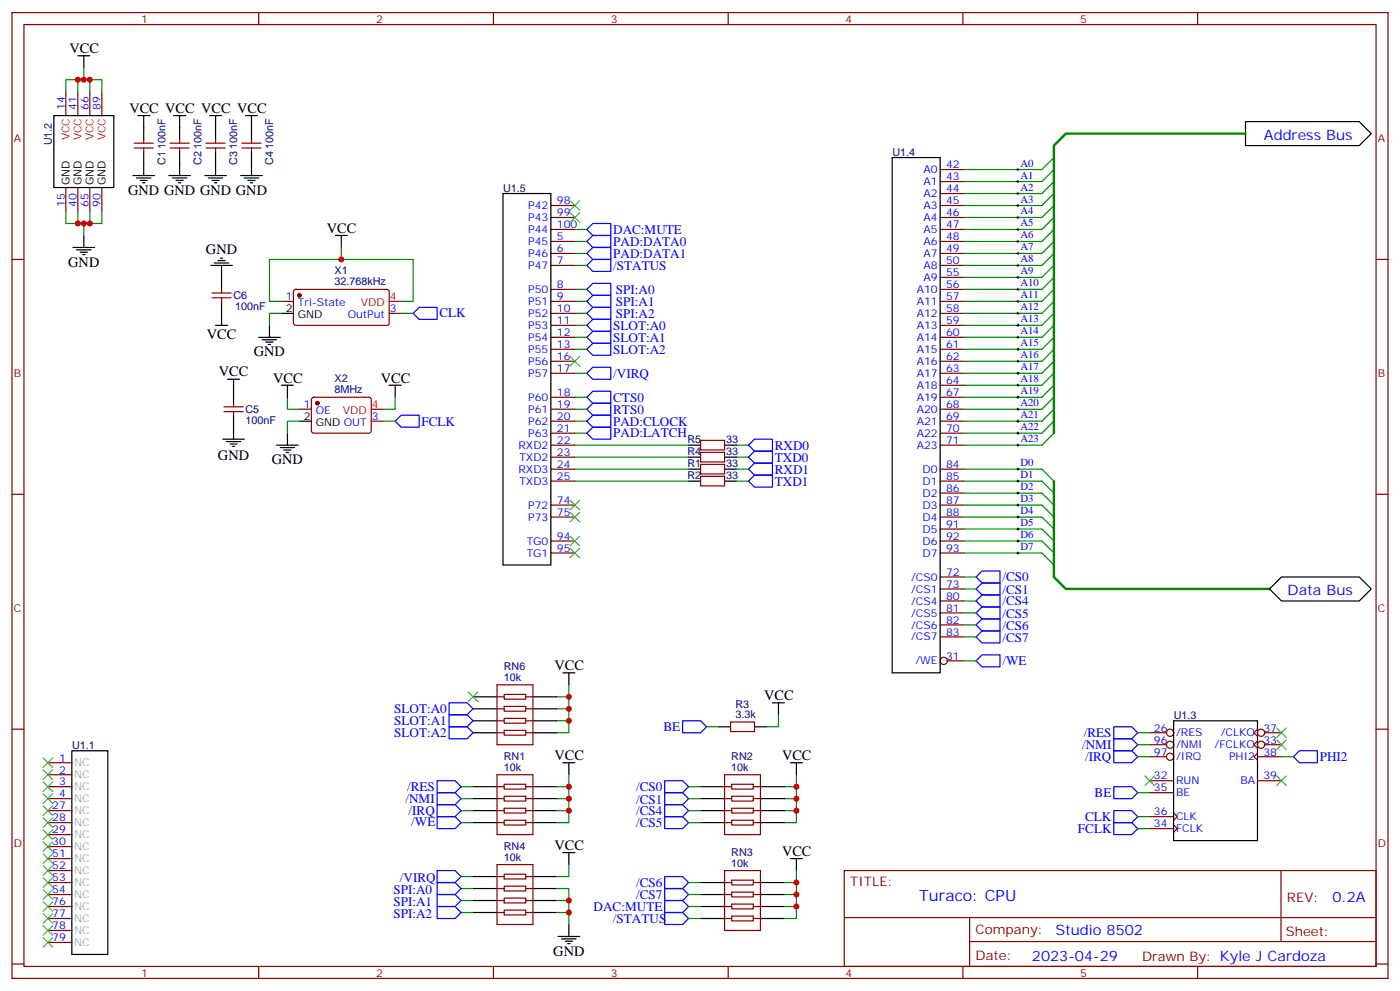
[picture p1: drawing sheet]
<svg xmlns="http://www.w3.org/2000/svg" width="412mm" height="292mm" viewBox="0 0 412 292" stroke-linecap="round" stroke-linejoin="round" font-family="sans-serif">
<g fill="none" stroke="#870000" stroke-width=".35">
<path d="M3.5 3.7h405.4v284.3h-405.4zM7.1 7.2h398.2v277.3h-398.2zM76.2 3.7v3.5M145.3 3.7v3.5M214.5 3.7v3.5M283.6 3.7v3.5M352.8 3.7v3.5M19.4 27v7M22.9 27v7M26.5 27v7M30 27v7M19.4 55.2v7.1"/>
<path d="M22.9 55.2v7.1M26.5 55.2v7.1M30 55.2v7.1M39.5 43.6h5.7M39.5 42.2h5.7M42.3 41.1v1.1M42.3 43.6v1M50.1 43.6h5.6M50.1 42.2h5.6M52.9 41.1v1.1M52.9 43.6v1M60.7 43.6h5.6"/>
<path d="M60.7 42.2h5.6M63.5 41.1v1.1M63.5 43.6v1M71.3 43.6h5.6M71.3 42.2h5.6M74.1 41.1v1.1M74.1 43.6v1M276.9 49.9h7.1M276.9 53.4h7.1M276.9 57h7.1M3.5 76.4h3.6M162.3 60.5h7"/>
<path d="M162.3 64h7M162.3 67.6h7M162.3 71.1h7M162.3 74.6h7M162.3 78.1h7M276.9 60.5h7.1M276.9 64h7.1M276.9 67.6h7.1M276.9 71.1h7.1M276.9 74.6h7.1M276.9 78.1h7.1M405.3 76.4h3.6"/>
<path d="M62.4 86.3h5.7M62.4 87.7h5.7M65.3 85.2v1.1M65.3 87.7v1M82.9 88.7h3.5M86.7 85.4l.4-.2 27.1 .1 .5 .6-.1 9.4-.7 .5-27-.1-.5-.6v-9.2zM114.7 92.3h3.5M162.3 85.2h7M162.3 88.7h7M162.3 92.3h7M162.3 95.8h7M162.3 99.3h7"/>
<path d="M276.9 81.7h7.1M276.9 85.2h7.1M276.9 88.7h7.1M276.9 92.3h7.1M276.9 95.8h7.1M276.9 99.3h7.1M66 119.8h5.6M68.8 118.7v1.1M92 117.2l.4-.3 16.5 .1 .5 .7-.1 9.4-.6 .4h-16.5l-.5-.7v-9.1zM162.3 102.8h7M162.3 106.4h7M162.3 109.9h7"/>
<path d="M162.3 116.9h7M276.9 102.8h7.1M276.9 106.4h7.1M276.9 109.9h7.1M276.9 113.4h7.1M276.9 116.9h7.1M66 121.2h5.6M68.8 121.2v1M88.2 120.5h3.5M109.4 124h3.5M162.3 120.5h7M162.3 124h7"/>
<path d="M162.3 127.5h7M162.3 131.1h7M162.3 138.1h7M162.3 134.6h7M206.4 136.7h7v2.8h-7zM206.4 133.2h7v2.8h-7zM206.4 129.6h7v2.9h-7zM276.9 120.5h7.1M276.9 124h7.1M276.9 127.5h7.1M276.9 131.1h7.1M276.9 138.1h7.1"/>
<path d="M3.5 145.5h3.6M162.3 141.6h7M162.3 148.7h7M162.3 152.2h7M162.3 159.3h7M206.4 140.2h7v2.9h-7zM276.9 141.6h7.1M276.9 145.2h7.1M276.9 148.7h7.1M276.9 152.2h7.1M276.9 155.8h7.1M276.9 159.3h7.1"/>
<path d="M405.3 145.5h3.6M162.3 162.8h7M276.9 169.9h7.1M276.9 173.4h7.1M276.9 176.9h7.1M276.9 162.8h7.1M276.9 180.4h7.1M276.9 184h7.1M276.9 187.5h7.1M279 194.6h5M3.5 214.7h3.6M146.4 215.7h2.1"/>
<path d="M146.4 201.6h10.6v17.7h-10.6zM146.4 205.1h2.1M146.4 212.2h2.1M146.4 208.7h2.1M148.5 204.4h6.4v1.4h-6.4zM148.5 208h6.4v1.4h-6.4zM148.5 211.5h6.4v1.4h-6.4zM148.5 215h6.4v1.4h-6.4zM154.9 215.7h2.1M154.9 205.1h2.1M154.9 212.2h2.1M154.9 208.7h2.1"/>
<path d="M215.2 212.5h7v2.9h-7zM338.7 215.7h4.9M338.7 219.3h4.9M370.4 214.7l-1 1 1 1.1M370.4 218.2l-1 1.1 1 1M372.5 215.7h5M372.5 219.3h5M405.3 214.7h3.6M14.1 224.5h7.1M14.1 228.1h7.1M14.1 231.6h7.1M14.1 235.1h7.1"/>
<path d="M14.1 238.7h7.1M146.4 228.1h10.6v17.6h-10.6zM146.4 231.6h2.1M146.4 235.1h2.1M146.4 238.7h2.1M148.5 230.9h6.4v1.4h-6.4zM148.5 234.4h6.4v1.4h-6.4zM148.5 237.9h6.4v1.5h-6.4zM154.9 231.6h2.1M154.9 235.1h2.1M154.9 238.7h2.1M213.4 228.1h10.6v17.6h-10.6z"/>
<path d="M213.4 231.6h2.1M213.4 235.1h2.1M213.4 238.7h2.1M215.5 230.9h6.4v1.4h-6.4zM215.5 234.4h6.4v1.4h-6.4zM215.5 237.9h6.4v1.5h-6.4zM221.9 231.6h2.1M221.9 235.1h2.1M221.9 238.7h2.1M338.7 229.8h7M338.7 233.4h7M338.7 222.8h4.9"/>
<path d="M345.7 239.4l1.1 1-1.1 1.1M370.4 221.7l-1 1.1 1 1M370.4 229.8h7.1M370.4 222.8h7.1M14.1 242.2h7.1M14.1 245.7h7.1M14.1 249.2h7.1M14.1 252.8h7.1M14.1 256.3h7.1M14.1 259.8h7.1M146.4 242.2h2.1M146.4 254.5h10.6v17.7h-10.6z"/>
<path d="M146.4 258.1h2.1M148.5 241.5h6.4v1.4h-6.4zM148.5 257.4h6.4v1.4h-6.4zM154.9 242.2h2.1M154.9 258.1h2.1M213.4 242.2h2.1M213.4 256.3h10.6v17.6h-10.6zM213.4 259.8h2.1M215.5 241.5h6.4v1.4h-6.4zM215.5 259.1h6.4v1.4h-6.4zM221.9 242.2h2.1M221.9 259.8h2.1"/>
<path d="M248.7 256.3h156.6v28.2h-156.6zM338.7 243.9h7M338.7 240.4h7M345.7 242.9l1.1 1-1.1 1.1M377.3 256.3v20.9M14.1 263.3h7.1M14.1 266.9h7.1M14.1 270.4h7.1M14.1 273.9h7.1M14.1 277.5h7.1M146.4 268.6h2.1M146.4 261.6h2.1"/>
<path d="M146.4 265.1h2.1M148.5 267.9h6.4v1.4h-6.4zM148.5 264.4h6.4v1.4h-6.4zM148.5 260.9h6.4v1.4h-6.4zM154.9 268.6h2.1M154.9 261.6h2.1M154.9 265.1h2.1M213.4 263.3h2.1M213.4 266.9h2.1M213.4 270.4h2.1M215.5 262.6h6.4v1.5h-6.4zM215.5 266.2h6.4v1.4h-6.4z"/>
<path d="M215.5 269.7h6.4v1.4h-6.4zM221.9 263.3h2.1M221.9 266.9h2.1M221.9 270.4h2.1M248.7 270.1h156.5M285.6 277.2h119.6M285.6 270.1v14.2M3.5 283.8h3.6M76.2 284.5v3.5M145.3 284.5v3.5M214.5 284.5v3.5M283.6 284.5v3.5"/>
<path d="M352.8 284.5v3.5M405.3 283.8h3.6"/>
<circle cx="278" cy="194.6" r="1.06"/>
<circle cx="344.7" cy="215.7" r="1.06"/>
<circle cx="344.7" cy="219.3" r="1.06"/>
<circle cx="371.5" cy="215.7" r="1.06"/>
<circle cx="371.5" cy="219.3" r="1.06"/>
<circle cx="344.7" cy="222.8" r="1.06"/>
</g>
<g fill="none" stroke="#000" stroke-width=".35">
<path d="M22.9 16.4h3.6M24.7 16.4v3.5M15.9 34h17.6v21.2h-17.6zM40.6 34h3.5M42.3 34v7.1M51.2 34h3.5M52.9 34v7.1M61.7 34h3.6M63.5 34v7.1M72.3 34h3.5M74.1 34v7.1M366.9 35.8h33.5l3.5 3.5-3.5 3.6h-33.5z"/>
<path d="M39.2 51.7h6.3M40.2 52.4h4.2M41.3 53.1h2.1M42 53.8h.7M42.3 44.6v7.1M49.7 51.7h6.4M50.8 52.4h4.2M51.9 53.1h2.1M52.6 53.8h.7M52.9 44.6v7.1M60.3 51.7h6.4M61.4 52.4h4.2"/>
<path d="M62.4 53.1h2.2M63.1 53.8h.8M63.5 44.6v7.1M70.9 51.7h6.4M72 52.4h4.2M73 53.1h2.1M73.7 53.8h.7M74.1 44.6v7.1M148.2 57h14.1v109.3h-14.1zM262.8 46.4h14.1v151.7h-14.1zM21.5 72.8h6.4M22.6 73.6h4.2"/>
<path d="M23.6 74.3h2.2M24.3 75h.7M24.7 69.3v3.5M62.1 78.1h6.3M63.1 77.4h4.3M64.2 76.7h2.1M64.9 76h.7M65.3 78.1v7.1M98.8 69.3h3.5M100.5 69.3v3.5M63.5 95.8h3.5M65.3 88.7v7.1"/>
<path d="M76.2 99.3h6.3M79.4 95.8v3.5M82.9 92.3h3.5M67 111.7h3.6M68.8 111.7v7M77.3 100h4.2M78.3 100.7h2.1M79 101.4h.7M82.9 113.4h3.5M84.7 113.4v3.5M114.7 113.4h3.5M116.4 113.4v3.5"/>
<path d="M65.6 129.3h6.4M66.7 130h4.2M67.7 130.7h2.1M68.4 131.4h.7M68.8 122.2v7.1M81.5 131.1h6.3M82.5 131.8h4.3M83.6 132.5h2.1M84.3 133.2h.7M84.7 127.5v3.6M88.2 124h3.5M202.8 131.1h3.6"/>
<path d="M202.8 138.1h3.6M202.8 134.6h3.6M213.4 131.1h3.6M213.4 138.1h3.6M213.4 134.6h3.6M202.8 141.6h3.6M213.4 141.6h3.6M377.5 169.9h22.9l3.5 3.5-3.5 3.5h-22.9l-3.6-3.5zM165.8 198.1h3.5M167.6 198.1v3.5M139.3 205.1h7.1M139.3 208.7h7.1"/>
<path d="M139.3 212.2h7.1M139.3 215.7h7.1M157 205.1h7M157 208.7h7M157 212.2h7M157 215.7h7M211.7 214h3.5M222.2 214h3.6M227.5 206.9h3.6M229.3 206.9v3.5M345.7 212.2h24.7v35.3h-24.7zM21.2 221h10.5v60h-10.5z"/>
<path d="M139.3 231.6h7.1M139.3 235.1h7.1M139.3 238.7h7.1M157 231.6h7M157 235.1h7M157 238.7h7M165.8 224.5h3.5M167.6 224.5v3.6M206.4 231.6h7M206.4 235.1h7M206.4 238.7h7M224 231.6h7.1"/>
<path d="M224 235.1h7.1M224 238.7h7.1M232.8 224.5h3.6M234.6 224.5v3.6M139.3 242.2h7.1M139.3 258.1h7.1M157 242.2h7M157 258.1h7M165.8 251h3.5M167.6 251v3.5M206.4 242.2h7M206.4 259.8h7"/>
<path d="M224 242.2h7.1M224 259.8h7.1M232.8 252.8h3.6M234.6 252.8v3.5M139.3 268.6h7.1M139.3 265.1h7.1M139.3 261.6h7.1M157 268.6h7M157 265.1h7M157 261.6h7M164.4 275.7h6.3M165.5 276.4h4.2"/>
<path d="M166.5 277.1h2.1M167.2 277.8h.7M167.6 272.2v3.5M206.4 263.3h7M206.4 266.9h7M206.4 270.4h7M224 263.3h7.1M224 266.9h7.1M224 270.4h7.1"/>
</g>
<g fill="none" stroke="#3c3" stroke-width=".35">
<path d="M167.9 59.1l2.8 2.8M170.7 59.1l-2.8 2.8M167.9 62.6l2.8 2.8M170.7 62.6l-2.8 2.8M167.9 105l2.8 2.8M170.7 105l-2.8 2.8M167.9 157.9l2.8 2.8M167.9 147.3l2.8 2.8M167.9 150.8l2.8 2.8M170.7 157.9l-2.8 2.8M170.7 147.3l-2.8 2.8M170.7 150.8l-2.8 2.8"/>
<path d="M167.9 161.4l2.8 2.8M170.7 161.4l-2.8 2.8M137.9 203.7l2.9 2.9M140.8 203.7l-2.9 2.9M376.1 217.8l2.8 2.9M376.1 214.3l2.8 2.8M378.9 217.8l-2.8 2.9M378.9 214.3l-2.8 2.8M12.7 237.2l2.8 2.9M12.7 233.7l2.8 2.8M12.7 230.2l2.8 2.8M12.7 226.7l2.8 2.8"/>
<path d="M12.7 223.1l2.8 2.9M15.5 237.2l-2.8 2.9M15.5 233.7l-2.8 2.8M15.5 230.2l-2.8 2.8M15.5 226.7l-2.8 2.8M15.5 223.1l-2.8 2.9M337.3 228.4l2.8 2.8M340.1 228.4l-2.8 2.8M376.1 228.4l2.8 2.8M378.9 228.4l-2.8 2.8M12.7 258.4l2.8 2.8M12.7 254.9l2.8 2.8"/>
<path d="M12.7 251.4l2.8 2.8M12.7 247.8l2.8 2.8M12.7 244.3l2.8 2.8M12.7 240.8l2.8 2.8M15.5 258.4l-2.8 2.8M15.5 254.9l-2.8 2.8M15.5 251.4l-2.8 2.8M15.5 247.8l-2.8 2.8M15.5 244.3l-2.8 2.8M15.5 240.8l-2.8 2.8M12.7 276l2.8 2.9M12.7 272.5l2.8 2.8"/>
<path d="M12.7 269l2.8 2.8M12.7 265.5l2.8 2.8M12.7 261.9l2.8 2.9M15.5 276l-2.8 2.9M15.5 272.5l-2.8 2.8M15.5 269l-2.8 2.8M15.5 265.5l-2.8 2.8M15.5 261.9l-2.8 2.9"/>
</g>
<g fill="none" stroke="#008700" stroke-width=".35">
<path d="M24.7 19.9v3.6h-5.3v3.5M22.9 23.5v3.5M24.7 23.5h5.3v3.5M26.5 23.5v3.5M310.4 46.4l-3.5 3.5h-22.9M310.4 49.9l-3.5 3.5h-22.9M310.4 53.4l-3.5 3.6h-22.9M310.4 57l-3.5 3.5h-22.9M19.4 62.3v3.5h5.3v3.5M22.9 62.3v3.5M26.5 62.3v3.5M30 62.3v3.5h-5.3"/>
<path d="M100.5 72.8v3.6h-21.1v12.3h3.5M100.5 76.4h21.2v12.3h-3.5M169.3 74.6h3.6M169.3 71.1h3.6M169.3 67.6h3.6M169.3 78.1h3.6M310.4 71.1l-3.5 3.5h-22.9M310.4 67.6l-3.5 3.5h-22.9M310.4 64l-3.5 3.6h-22.9M310.4 60.5l-3.5 3.5h-22.9M310.4 78.1l-3.5 3.6h-22.9M310.4 74.6l-3.5 3.5h-22.9"/>
<path d="M82.9 92.3h-3.5v3.5M118.2 92.3h3.5M169.3 92.3h3.6M169.3 95.8h3.6M169.3 99.3h3.6M169.3 88.7h3.6M169.3 85.2h3.6M310.4 88.7l-3.5 3.6h-22.9M310.4 92.3l-3.5 3.5h-22.9M310.4 95.8l-3.5 3.5h-22.9M310.4 99.3l-3.5 3.5h-22.9M310.4 85.2l-3.5 3.5h-22.9"/>
<path d="M310.4 81.7l-3.5 3.5h-22.9M84.7 116.9v3.6h3.5M116.4 116.9v3.6h-3.5M169.3 102.8h3.6M169.3 116.9h3.6M169.3 109.9h3.6M310.4 116.9l-3.5 3.6h-22.9M310.4 113.4l-3.5 3.5h-22.9M310.4 109.9l-3.5 3.5h-22.9M310.4 106.4l-3.5 3.5h-22.9M310.4 102.8l-3.5 3.6h-22.9M88.2 124h-3.5v3.5"/>
<path d="M112.9 124h3.5M169.3 120.5h3.6M169.3 124h3.6M169.3 127.5h3.6M169.3 131.1h33.5M169.3 138.1h33.5M169.3 134.6h33.5M217 131.1h3.5M217 138.1h3.5M217 134.6h3.5M284 138.1h22.9l3.5 3.5M310.4 120.5l-3.5 3.5h-22.9"/>
<path d="M310.4 124l-3.5 3.5h-22.9M310.4 127.5l-3.5 3.6h-22.9M169.3 141.6h33.5M217 141.6h3.5M284 152.2h22.9l3.5 3.6M284 155.8h22.9l3.5 3.5M284 159.3h22.9l3.5 3.5M284 148.7h22.9l3.5 3.5M284 145.2h22.9l3.5 3.5M284 141.6h22.9l3.5 3.6M284 162.8h22.9l3.5 3.5M284 176.9h3.5"/>
<path d="M284 173.4h3.5M284 169.9h3.5M284 194.6h3.5M284 187.5h3.5M284 184h3.5M284 180.4h3.5M167.6 212.2v3.5h-3.6M167.6 208.7v3.5h-3.6M167.6 205.1v3.6h-3.6M167.6 201.6v3.5h-3.6M208.1 214h3.6M229.3 210.4v3.6h-3.5"/>
<path d="M335.1 219.3h3.6M335.1 215.7h3.6M135.8 238.7h3.5M135.8 235.1h3.5M135.8 231.6h3.5M167.6 228.1v3.5h-3.6M167.6 231.6v3.5h-3.6M167.6 235.1v3.6h-3.6M167.6 238.7v3.5h-3.6M202.8 238.7h3.6M202.8 235.1h3.6M202.8 231.6h3.6"/>
<path d="M234.6 238.7v3.5h-3.5M234.6 235.1v3.6h-3.5M234.6 231.6v3.5h-3.5M234.6 228.1v3.5h-3.5M335.1 233.4h3.6M335.1 222.8h3.6M377.5 222.8h3.5M135.8 242.2h3.5M135.8 258.1h3.5M167.6 254.5v3.6h-3.6M202.8 242.2h3.6M202.8 259.8h3.6"/>
<path d="M234.6 256.3v3.5h-3.5M234.6 259.8v3.5h-3.5M335.1 243.9h3.6M335.1 240.4h3.6M135.8 261.6h3.5M135.8 268.6h3.5M135.8 265.1h3.5M164 268.6h3.6v3.6M164 265.1h3.6v3.5M164 261.6h3.6v3.5M202.8 263.3h3.6M202.8 266.9h3.6"/>
<path d="M202.8 270.4h3.6M234.6 263.3v3.6h-3.5M234.6 266.9v3.5h-3.5"/>
</g>
<g fill="none" stroke="#000" stroke-width=".29">
<path d="M299.5 49.9h.7M299.5 53.4h.7M299.5 57h.7M299.9 49.6v.7M299.9 53.1v.7M299.9 56.6v.7M299.5 60.5h.7M299.5 64h.7M299.5 67.6h.7M299.5 71.1h.7M299.5 74.6h.7M299.5 78.1h.7"/>
<path d="M299.9 60.1v.8M299.9 63.7v.7M299.9 67.2v.7M299.9 70.7v.7M299.9 74.3v.7M299.9 77.8v.7M299.5 81.7h.7M299.5 85.2h.7M299.5 88.7h.7M299.5 92.3h.7M299.5 95.8h.7M299.5 99.3h.7"/>
<path d="M299.9 81.3v.7M299.9 84.8v.7M299.9 88.4v.7M299.9 91.9v.7M299.9 95.4v.7M299.9 99v.7M299.5 102.8h.7M299.5 106.4h.7M299.5 109.9h.7M299.5 113.4h.7M299.5 116.9h.7M299.9 102.5v.7"/>
<path d="M299.9 106v.7M299.9 109.5v.7M299.9 113.1v.7M299.9 116.6v.7M299.5 120.5h.7M299.5 124h.7M299.5 127.5h.7M299.5 131.1h.7M299.5 138.1h.7M299.9 120.1v.7M299.9 123.6v.8M299.9 127.2v.7"/>
<path d="M299.9 130.7v.7M299.9 137.8v.7M299.5 141.6h.7M299.5 145.2h.7M299.5 148.7h.7M299.5 152.2h.7M299.5 155.8h.7M299.5 159.3h.7M299.9 141.3v.7M299.9 144.8v.7M299.9 148.3v.7M299.9 151.9v.7"/>
<path d="M299.9 155.4v.7M299.9 158.9v.7M299.5 162.8h.7M299.9 162.5v.7"/>
</g>
<g fill="none" stroke="#00f" stroke-width=".35">
<path d="M172.9 74.6l1.7-1.8h5.3v3.6h-5.3zM172.9 67.6l1.7-1.8h5.3v3.5h-5.3zM172.9 78.1l1.7-1.7h5.3v3.5h-5.3zM174.6 69.3h5.3v3.5h-5.3l-1.7-1.7zM121.7 92.3l1.8-1.8h5.3v3.5h-5.3zM172.9 85.2l1.7-1.8h5.3v3.6h-5.3zM172.9 92.3l1.7-1.8h5.3v3.5h-5.3zM172.9 95.8l1.7-1.8h5.3v3.5h-5.3zM172.9 99.3l1.7-1.8h5.3v3.6h-5.3zM174.6 87h5.3v3.5h-5.3l-1.7-1.8zM172.9 116.9l1.7-1.7h5.3v3.5h-5.3zM172.9 109.9l1.7-1.8h5.3v3.6h-5.3z"/>
<path d="M172.9 102.8l1.7-1.7h5.3v3.5h-5.3zM116.4 124l1.8-1.8h5.3v3.6h-5.3zM172.9 124l1.7-1.8h5.3v3.6h-5.3zM172.9 127.5l1.7-1.7h5.3v3.5h-5.3zM172.9 120.5l1.7-1.8h5.3v3.5h-5.3zM220.5 134.6l1.7-1.8h5.3v3.5h-5.3zM220.5 131.1l1.7-1.8h5.3v3.5h-5.3zM222.2 136.3h5.3v3.6h-5.3l-1.7-1.8zM220.5 141.6l1.7-1.7h5.3v3.5h-5.3zM287.5 169.9l1.8-1.8h5.3v3.5h-5.3zM287.5 173.4l1.8-1.8h5.3v3.6h-5.3zM287.5 176.9l1.8-1.7h5.3v3.5h-5.3z"/>
<path d="M287.5 180.4l1.8-1.7h5.3v3.5h-5.3zM287.5 184l1.8-1.8h5.3v3.5h-5.3zM287.5 187.5l1.8-1.8h5.3v3.6h-5.3zM287.5 194.6l1.8-1.8h5.3v3.5h-5.3zM132.3 206.9h5.3l1.7 1.8-1.7 1.7h-5.3zM132.3 210.4h5.3l1.7 1.8-1.7 1.8h-5.3zM132.3 214h5.3l1.7 1.7-1.7 1.8h-5.3zM201.1 212.2h5.3l1.7 1.8-1.7 1.7h-5.3zM328.1 214h5.3l1.7 1.7-1.7 1.8h-5.3zM328.1 217.5h5.3l1.7 1.8-1.7 1.7h-5.3zM128.8 229.8h5.3l1.7 1.8-1.7 1.8h-5.3zM128.8 233.4h5.3l1.7 1.7-1.7 1.8h-5.3z"/>
<path d="M128.8 236.9h5.3l1.7 1.8-1.7 1.7h-5.3zM195.8 229.8h5.3l1.7 1.8-1.7 1.8h-5.3zM195.8 233.4h5.3l1.7 1.7-1.7 1.8h-5.3zM195.8 236.9h5.3l1.7 1.8-1.7 1.7h-5.3zM328.1 221h5.3l1.7 1.8-1.7 1.7h-5.3zM328.1 231.6h5.3l1.7 1.8-1.7 1.7h-5.3zM328.1 238.7h5.3l1.7 1.7-1.7 1.8h-5.3zM381 222.8l1.8-1.8h5.3v3.5h-5.3zM128.8 240.4h5.3l1.7 1.8-1.7 1.7h-5.3zM128.8 256.3h5.3l1.7 1.8-1.7 1.7h-5.3zM128.8 259.8h5.3l1.7 1.8-1.7 1.7h-5.3zM195.8 240.4h5.3l1.7 1.8-1.7 1.7h-5.3z"/>
<path d="M195.8 258.1h5.3l1.7 1.7-1.7 1.8h-5.3zM328.1 242.2h5.3l1.7 1.7-1.7 1.8h-5.3zM128.8 263.3h5.3l1.7 1.8-1.7 1.8h-5.3zM128.8 266.9h5.3l1.7 1.7-1.7 1.8h-5.3zM195.8 261.6h5.3l1.7 1.7-1.7 1.8h-5.3zM195.8 265.1h5.3l1.7 1.8-1.7 1.7h-5.3zM195.8 268.6h5.3l1.7 1.8-1.7 1.8h-5.3z"/>
</g>
<path d="M366.9 39.3h-52.9l-3.6 3.6v84.6M310.4 141.6v28.3l3.6 3.5h59.9" fill="none" stroke="#008700" stroke-width=".71"/>
<g fill="#870000" stroke="#870000" stroke-width=".35">
<circle cx="88.2" cy="87" r=".53"/>
<circle cx="93.5" cy="118.7" r=".53"/>
</g>
<path d="M114.7 88.7h3.5M109.4 120.5h3.5" fill="none" stroke="#f00" stroke-width=".35"/>
<g fill="#c00">
<circle cx="24.7" cy="23.5" r=".88"/>
<circle cx="22.9" cy="23.5" r=".88"/>
<circle cx="26.5" cy="23.5" r=".88"/>
<circle cx="24.7" cy="65.8" r=".88"/>
<circle cx="26.5" cy="65.8" r=".88"/>
<circle cx="22.9" cy="65.8" r=".88"/>
<circle cx="100.5" cy="76.4" r=".88"/>
<circle cx="167.6" cy="231.6" r=".88"/>
<circle cx="167.6" cy="235.1" r=".88"/>
<circle cx="167.6" cy="238.7" r=".88"/>
<circle cx="234.6" cy="238.7" r=".88"/>
<circle cx="234.6" cy="235.1" r=".88"/>
<circle cx="234.6" cy="231.6" r=".88"/>
<circle cx="234.6" cy="259.8" r=".88"/>
<circle cx="234.6" cy="263.3" r=".88"/>
<circle cx="234.6" cy="266.9" r=".88"/>
<circle cx="167.6" cy="268.6" r=".88"/>
<circle cx="167.6" cy="265.1" r=".88"/>
<circle cx="167.6" cy="212.2" r=".88"/>
<circle cx="167.6" cy="208.7" r=".88"/>
<circle cx="167.6" cy="205.1" r=".88"/>
</g>
<text font-size="4.6" fill="#00f" x="270.8" y="265.3">Turaco: CPU</text>
<g font-size="4.2">
<text x="20.5" y="15.7">VCC</text>
<text x="38.1" y="33.3">VCC VCC VCC VCC</text>
<text x="37.7" y="57.3">GND GND GND GND</text>
<text x="96.3" y="68.6">VCC</text>
<text x="60.7" y="74.9">GND</text>
<text x="20.1" y="78.5">GND</text>
<text x="60.9" y="99.7">VCC</text>
<text x="74.8" y="105">GND</text>
<text x="64.4" y="110.6">VCC</text>
<text x="80.4" y="112.7">VCC</text>
<text x="112.2" y="112.7">VCC</text>
<text x="64.2" y="135.3">GND</text>
<text x="80.1" y="136.7">GND</text>
<text x="163.3" y="197.4">VCC</text>
<text x="225.1" y="206.2">VCC</text>
<text x="163.3" y="223.8">VCC</text>
<text x="230.4" y="223.8">VCC</text>
<text x="163.3" y="250.3">VCC</text>
<text x="230.4" y="252.1">VCC</text>
<text x="163" y="281.3">GND</text>
</g>
<g font-size="4.2" fill="#00f">
<text x="372.3" y="41.1">Address Bus</text>
<text x="379.3" y="175.2">Data Bus</text>
<text x="392.5" y="265.6">0.2A</text>
<text x="310.9" y="275.1">Studio 8502</text>
<text x="304" y="282.9">2023-04-29</text>
</g>
<g font-size="3.9" fill="#00f">
<text x="180.6" y="68.8">DAC:MUTE</text>
<text x="180.6" y="75.9">PAD:DATA1</text>
<text x="180.6" y="72.4">PAD:DATA0</text>
<text x="180.6" y="79.4">/STATUS</text>
<text x="181.4" y="86.5">SPI:A0</text>
<text x="181.4" y="90">SPI:A1</text>
<text x="129.4" y="93.5">CLK</text>
<text x="181.4" y="93.5">SPI:A2</text>
<text x="180.6" y="97.1">SLOT:A0</text>
<text x="180.6" y="100.7">SLOT:A1</text>
<text x="180.6" y="104.2">SLOT:A2</text>
<text x="180.6" y="111.2">/VIRQ</text>
<text x="180.6" y="118.2">CTS0</text>
<text x="124.1" y="125.3">FCLK</text>
<text x="180.6" y="125.3">PAD:CLOCK</text>
<text x="180.6" y="121.7">RTS0</text>
<text x="180.6" y="128.8">PAD:LATCH</text>
<text x="228.2" y="135.9">TXD0</text>
<text x="228.2" y="132.4">RXD0</text>
<text x="228.2" y="139.4">RXD1</text>
<text x="228.2" y="142.9">TXD1</text>
<text x="295.3" y="171.2">/CS0</text>
<text x="295.3" y="178.2">/CS4</text>
<text x="295.3" y="174.8">/CS1</text>
<text x="295.3" y="181.9">/CS5</text>
<text x="295.3" y="185.4">/CS6</text>
<text x="295.3" y="188.9">/CS7</text>
<text x="295.3" y="195.9">/WE</text>
<text x="116.1" y="209.9">SLOT:A0</text>
<text x="116.1" y="213.6">SLOT:A1</text>
<text x="195.4" y="215.2">BE</text>
<text x="116.1" y="217.1">SLOT:A2</text>
<text x="318.8" y="220.5">/NMI</text>
<text x="319.2" y="217">/RES</text>
<text x="319.7" y="224.1">/IRQ</text>
<text x="388.8" y="224.1">PHI2</text>
<text x="119.9" y="232.9">/RES</text>
<text x="187.4" y="232.9">/CS0</text>
<text x="119.4" y="236.4">/NMI</text>
<text x="120.3" y="239.9">/IRQ</text>
<text x="187.4" y="236.6">/CS1</text>
<text x="187.4" y="240">/CS4</text>
<text x="322.4" y="234.6">BE</text>
<text x="121.2" y="243.2">/WE</text>
<text x="187.4" y="243.6">/CS5</text>
<text x="317.5" y="245.2">FCLK</text>
<text x="319.7" y="241.7">CLK</text>
<text x="115.9" y="263.1">SPI:A0</text>
<text x="117.8" y="259.6">/VIRQ</text>
<text x="187.4" y="261.2">/CS6</text>
<text x="115.9" y="266.7">SPI:A1</text>
<text x="174.9" y="268.1">DAC:MUTE</text>
<text x="187.4" y="264.8">/CS7</text>
<text x="115.9" y="270.2">SPI:A2</text>
<text x="180.5" y="271.7">/STATUS</text>
</g>
<g font-size="3.9" fill="#800">
<text x="250.5" y="260.9">TITLE:</text>
<text x="379.1" y="265.6">REV:</text>
<text x="287.4" y="275.1">Company:</text>
<text x="378.7" y="275.7">Sheet:</text>
<text x="287.4" y="282.8">Date:</text>
<text x="336.4" y="282.8">Drawn By: Kyle J Cardoza</text>
</g>
<g font-size="3.2" fill="#800">
<text x="41.6" y="6.7">1</text>
<text x="110.8" y="6.7">2</text>
<text x="179.9" y="6.7">3</text>
<text x="249.1" y="6.7">4</text>
<text x="318.2" y="6.7">5</text>
<text x="4.1" y="41.8">A</text>
<text x="405.9" y="41.8">A</text>
<text x="4.1" y="110.9">B</text>
<text x="405.9" y="110.9">B</text>
<text x="4.1" y="180.1">C</text>
<text x="405.9" y="180.1">C</text>
<text x="4.1" y="249.2">D</text>
<text x="405.9" y="249.2">D</text>
<text x="41.6" y="287.5">1</text>
<text x="110.8" y="287.5">2</text>
<text x="179.9" y="287.5">3</text>
<text x="249.1" y="287.5">4</text>
<text x="318.2" y="287.5">5</text>
</g>
<g font-size="3.2" fill="#00f">
<text x="19" y="32.3" transform="rotate(-90 19 32.3)">14</text>
<text x="22.6" y="32.3" transform="rotate(-90 22.6 32.3)">41</text>
<text x="26.1" y="32.3" transform="rotate(-90 26.1 32.3)">66</text>
<text x="29.6" y="32.3" transform="rotate(-90 29.6 32.3)">89</text>
<text x="272" y="51">A0</text>
<text x="278.7" y="49.6">42</text>
<text x="278.7" y="53.1">43</text>
<text x="300.6" y="49">A0</text>
<text x="300.6" y="52.6">A1</text>
<text x="272" y="54.5">A1</text>
<text x="272" y="58">A2</text>
<text x="278.7" y="56.6">44</text>
<text x="300.6" y="56.1">A2</text>
<text x="300.6" y="59.6">A3</text>
<text x="19" y="61" transform="rotate(-90 19 61)">15</text>
<text x="22.6" y="61" transform="rotate(-90 22.6 61)">40</text>
<text x="26.1" y="61" transform="rotate(-90 26.1 61)">65</text>
<text x="29.6" y="61" transform="rotate(-90 29.6 61)">90</text>
<text x="155.6" y="61.6">P42</text>
<text x="155.6" y="65.1">P43</text>
<text x="164" y="60.1">98</text>
<text x="164" y="63.7">99</text>
<text x="272" y="61.6">A3</text>
<text x="272" y="65.1">A4</text>
<text x="278.7" y="60.1">45</text>
<text x="278.7" y="63.7">46</text>
<text x="300.6" y="63.1">A4</text>
<text x="155.6" y="68.6">P44</text>
<text x="164" y="70.7">5</text>
<text x="164" y="67.2">100</text>
<text x="272" y="68.6">A5</text>
<text x="278.7" y="67.2">47</text>
<text x="278.7" y="70.7">48</text>
<text x="300.6" y="66.7">A5</text>
<text x="300.6" y="70.2">A6</text>
<text x="155.6" y="72.1">P45</text>
<text x="155.6" y="75.7">P46</text>
<text x="164" y="74.3">6</text>
<text x="164" y="77.8">7</text>
<text x="272" y="72.1">A6</text>
<text x="272" y="75.7">A7</text>
<text x="278.7" y="74.3">49</text>
<text x="278.7" y="77.8">50</text>
<text x="300.6" y="73.7">A7</text>
<text x="300.6" y="77.3">A8</text>
<text x="155.6" y="79.2">P47</text>
<text x="272" y="79.2">A8</text>
<text x="272" y="82.7">A9</text>
<text x="278.7" y="81.3">55</text>
<text x="300.6" y="80.8">A9</text>
<text x="84.2" y="88.4">1</text>
<text x="155.6" y="86.3">P50</text>
<text x="155.6" y="89.8">P51</text>
<text x="164" y="84.8">8</text>
<text x="164" y="88.4">9</text>
<text x="270" y="86.3">A10</text>
<text x="270" y="89.8">A11</text>
<text x="278.7" y="84.8">56</text>
<text x="278.7" y="88.4">57</text>
<text x="300.6" y="84.3">A10</text>
<text x="300.6" y="87.8">A11</text>
<text x="87.7" y="90.1">Tri-State</text>
<text x="102.4" y="93.7">OutPut</text>
<text x="114.8" y="91.9">3</text>
<text x="155.6" y="93.3">P52</text>
<text x="164" y="91.9">10</text>
<text x="164" y="95.4">11</text>
<text x="270" y="93.3">A12</text>
<text x="278.7" y="91.9">58</text>
<text x="278.7" y="95.4">59</text>
<text x="300.6" y="91.4">A12</text>
<text x="300.6" y="94.9">A13</text>
<text x="155.6" y="96.8">P53</text>
<text x="155.6" y="100.4">P54</text>
<text x="164" y="99">12</text>
<text x="270" y="96.8">A13</text>
<text x="270" y="100.4">A14</text>
<text x="278.7" y="99">60</text>
<text x="300.6" y="98.4">A14</text>
<text x="300.6" y="102">A15</text>
<text x="155.6" y="103.9">P55</text>
<text x="155.6" y="107.4">P56</text>
<text x="164" y="102.5">13</text>
<text x="164" y="106">16</text>
<text x="270" y="103.9">A15</text>
<text x="270" y="107.4">A16</text>
<text x="278.7" y="102.5">61</text>
<text x="278.7" y="106">62</text>
<text x="300.6" y="105.5">A16</text>
<text x="155.6" y="110.9">P57</text>
<text x="164" y="109.5">17</text>
<text x="270" y="110.9">A17</text>
<text x="278.7" y="109.5">63</text>
<text x="278.7" y="113.1">64</text>
<text x="300.6" y="109">A17</text>
<text x="300.6" y="112.5">A18</text>
<text x="155.6" y="118">P60</text>
<text x="164" y="116.6">18</text>
<text x="270" y="114.5">A18</text>
<text x="270" y="118">A19</text>
<text x="278.7" y="116.6">67</text>
<text x="300.6" y="116.1">A19</text>
<text x="300.6" y="119.6">A20</text>
<text x="89.5" y="120.1">1</text>
<text x="93" y="121.9">OE</text>
<text x="109.5" y="123.6">3</text>
<text x="155.6" y="121.5">P61</text>
<text x="155.6" y="125.1">P62</text>
<text x="164" y="120.1">19</text>
<text x="164" y="123.6">20</text>
<text x="270" y="121.5">A20</text>
<text x="270" y="125.1">A21</text>
<text x="278.7" y="120.1">68</text>
<text x="278.7" y="123.6">69</text>
<text x="300.6" y="123.1">A21</text>
<text x="155.6" y="128.6">P63</text>
<text x="164" y="127.2">21</text>
<text x="164" y="130.7">22</text>
<text x="270" y="128.6">A22</text>
<text x="278.7" y="127.2">70</text>
<text x="278.7" y="130.7">71</text>
<text x="300.6" y="126.6">A22</text>
<text x="300.6" y="130.2">A23</text>
<text x="152.7" y="132.1">RXD2</text>
<text x="153" y="135.6">TXD2</text>
<text x="164" y="134.2">23</text>
<text x="164" y="137.8">24</text>
<text x="270" y="132.1">A23</text>
<text x="278.7" y="137.8">84</text>
<text x="300.6" y="137.2">D0</text>
<text x="152.7" y="139.2">RXD3</text>
<text x="153" y="142.7">TXD3</text>
<text x="164" y="141.3">25</text>
<text x="271.8" y="139.2">D0</text>
<text x="271.8" y="142.7">D1</text>
<text x="278.7" y="141.3">85</text>
<text x="300.6" y="140.8">D1</text>
<text x="155.6" y="149.8">P72</text>
<text x="164" y="148.3">74</text>
<text x="271.8" y="146.2">D2</text>
<text x="271.8" y="149.8">D3</text>
<text x="278.7" y="144.8">86</text>
<text x="278.7" y="148.3">87</text>
<text x="300.6" y="144.3">D2</text>
<text x="300.6" y="147.8">D3</text>
<text x="155.6" y="153.3">P73</text>
<text x="164" y="151.9">75</text>
<text x="271.8" y="153.3">D4</text>
<text x="278.7" y="151.9">88</text>
<text x="278.7" y="155.4">91</text>
<text x="300.6" y="151.3">D4</text>
<text x="300.6" y="154.9">D5</text>
<text x="155.1" y="160.3">TG0</text>
<text x="164" y="158.9">94</text>
<text x="271.8" y="156.8">D5</text>
<text x="271.8" y="160.3">D6</text>
<text x="278.7" y="158.9">92</text>
<text x="300.6" y="158.4">D6</text>
<text x="300.6" y="161.9">D7</text>
<text x="155.1" y="163.9">TG1</text>
<text x="164" y="162.5">95</text>
<text x="271.8" y="163.9">D7</text>
<text x="278.7" y="162.5">93</text>
<text x="268.4" y="170.9">/CS0</text>
<text x="278.7" y="169.5">72</text>
<text x="278.7" y="173">73</text>
<text x="268.4" y="174.4">/CS1</text>
<text x="268.4" y="178">/CS4</text>
<text x="278.7" y="176.6">80</text>
<text x="268.4" y="181.5">/CS5</text>
<text x="268.4" y="185">/CS6</text>
<text x="278.7" y="180.1">81</text>
<text x="278.7" y="183.6">82</text>
<text x="268.4" y="188.6">/CS7</text>
<text x="278.7" y="187.1">83</text>
<text x="269.6" y="195.6">/WE</text>
<text x="278.7" y="194.2">31</text>
<text x="339.9" y="215.4">26</text>
<text x="372.2" y="215.4">37</text>
<text x="339.9" y="218.9">96</text>
<text x="346.4" y="216.8">/RES</text>
<text x="346.4" y="220.3">/NMI</text>
<text x="357.8" y="220.3">/FCLKO</text>
<text x="359.6" y="216.8">/CLKO</text>
<text x="372.2" y="218.9">33</text>
<text x="17.4" y="224.2">1</text>
<text x="17.4" y="227.7">2</text>
<text x="339.9" y="222.4">97</text>
<text x="346.4" y="223.8">/IRQ</text>
<text x="362.1" y="223.8">PHI2</text>
<text x="372.2" y="222.4">38</text>
<text x="17.4" y="231.2">3</text>
<text x="339.9" y="229.5">32</text>
<text x="339.9" y="233">35</text>
<text x="346.4" y="230.9">RUN</text>
<text x="365.4" y="230.9">BA</text>
<text x="372.2" y="229.5">39</text>
<text x="15.4" y="238.3">27</text>
<text x="17.4" y="234.8">4</text>
<text x="346.4" y="234.4">BE</text>
<text x="15.4" y="241.8">28</text>
<text x="15.4" y="245.4">29</text>
<text x="339.9" y="243.6">34</text>
<text x="339.9" y="240.1">36</text>
<text x="346.4" y="245">FCLK</text>
<text x="346.4" y="241.5">CLK</text>
<text x="15.4" y="248.9">30</text>
<text x="15.4" y="252.4">51</text>
<text x="15.4" y="255.9">52</text>
<text x="15.4" y="259.5">53</text>
<text x="15.4" y="263">54</text>
<text x="15.4" y="266.5">76</text>
<text x="15.4" y="270.1">77</text>
<text x="15.4" y="273.6">78</text>
<text x="15.4" y="277.1">79</text>
</g>
<g font-size="3.2" fill="#f00">
<text x="20.5" y="41.3" transform="rotate(-90 20.5 41.3)">VCC</text>
<text x="24" y="41.3" transform="rotate(-90 24 41.3)">VCC</text>
<text x="27.5" y="41.3" transform="rotate(-90 27.5 41.3)">VCC</text>
<text x="31" y="41.3" transform="rotate(-90 31 41.3)">VCC</text>
<text x="114.8" y="88.4">4</text>
<text x="106.3" y="90.1">VDD</text>
<text x="101" y="121.9">VDD</text>
<text x="109.5" y="120.1">4</text>
</g>
<g font-size="3.2" fill="#000080">
<text x="15.2" y="42.8" transform="rotate(-90 15.2 42.8)">U1.2</text>
<text x="262.9" y="45.8">U1.4</text>
<text x="48.7" y="48.5" transform="rotate(-90 48.7 48.5)">C1100nF</text>
<text x="59.3" y="48.5" transform="rotate(-90 59.3 48.5)">C2100nF</text>
<text x="69.9" y="48.5" transform="rotate(-90 69.9 48.5)">C3100nF</text>
<text x="80.5" y="48.5" transform="rotate(-90 80.5 48.5)">C4100nF</text>
<text x="148.2" y="56.4">U1.5</text>
<text x="98.5" y="84">32.768kHz</text>
<text x="98.5" y="80.8">X1</text>
<text x="68.8" y="88.1">C6</text>
<text x="69.3" y="91.3">100nF</text>
<text x="98.5" y="112.6">X2</text>
<text x="98.5" y="115.8">8MHz</text>
<text x="72.3" y="124.8">100nF</text>
<text x="72.3" y="121.6">C5</text>
<text x="202.5" y="130.5">R5</text>
<text x="213.9" y="130.4">33</text>
<text x="202.5" y="137.5">R1</text>
<text x="202.5" y="133.9">R4</text>
<text x="213.9" y="137.5">33</text>
<text x="213.9" y="133.9">33</text>
<text x="202.5" y="141">R2</text>
<text x="213.9" y="141">33</text>
<text x="148.4" y="197.4">RN6</text>
<text x="148.4" y="200.6">10k</text>
<text x="216.6" y="208.3">R3</text>
<text x="216.6" y="211.5">3.3k</text>
<text x="345.8" y="211.6">U1.3</text>
<text x="21.2" y="220.4">U1.1</text>
<text x="148.4" y="227">10k</text>
<text x="148.4" y="223.8">RN1</text>
<text x="215.4" y="227">10k</text>
<text x="215.4" y="223.8">RN2</text>
<text x="148.4" y="250.3">RN4</text>
<text x="148.4" y="253.5">10k</text>
<text x="215.4" y="255.2">10k</text>
<text x="215.4" y="252.1">RN3</text>
</g>
<g font-size="3.2">
<text x="20.5" y="54.5" transform="rotate(-90 20.5 54.5)">GND</text>
<text x="24" y="54.5" transform="rotate(-90 24 54.5)">GND</text>
<text x="27.5" y="54.5" transform="rotate(-90 27.5 54.5)">GND</text>
<text x="31" y="54.5" transform="rotate(-90 31 54.5)">GND</text>
<text x="84.2" y="91.9">2</text>
<text x="87.7" y="93.7">GND</text>
<text x="89.5" y="123.6">2</text>
<text x="93" y="125.4">GND OUT</text>
</g>
<g font-size="3.2" fill="#999">
<text x="21.9" y="225.6">NC</text>
<text x="21.9" y="229.1">NC</text>
<text x="21.9" y="232.7">NC</text>
<text x="21.9" y="236.2">NC</text>
<text x="21.9" y="239.7">NC</text>
<text x="21.9" y="243.2">NC</text>
<text x="21.9" y="246.8">NC</text>
<text x="21.9" y="250.3">NC</text>
<text x="21.9" y="253.8">NC</text>
<text x="21.9" y="257.4">NC</text>
<text x="21.9" y="260.9">NC</text>
<text x="21.9" y="264.4">NC</text>
<text x="21.9" y="267.9">NC</text>
<text x="21.9" y="271.5">NC</text>
<text x="21.9" y="275">NC</text>
<text x="21.9" y="278.5">NC</text>
</g>
</svg>
